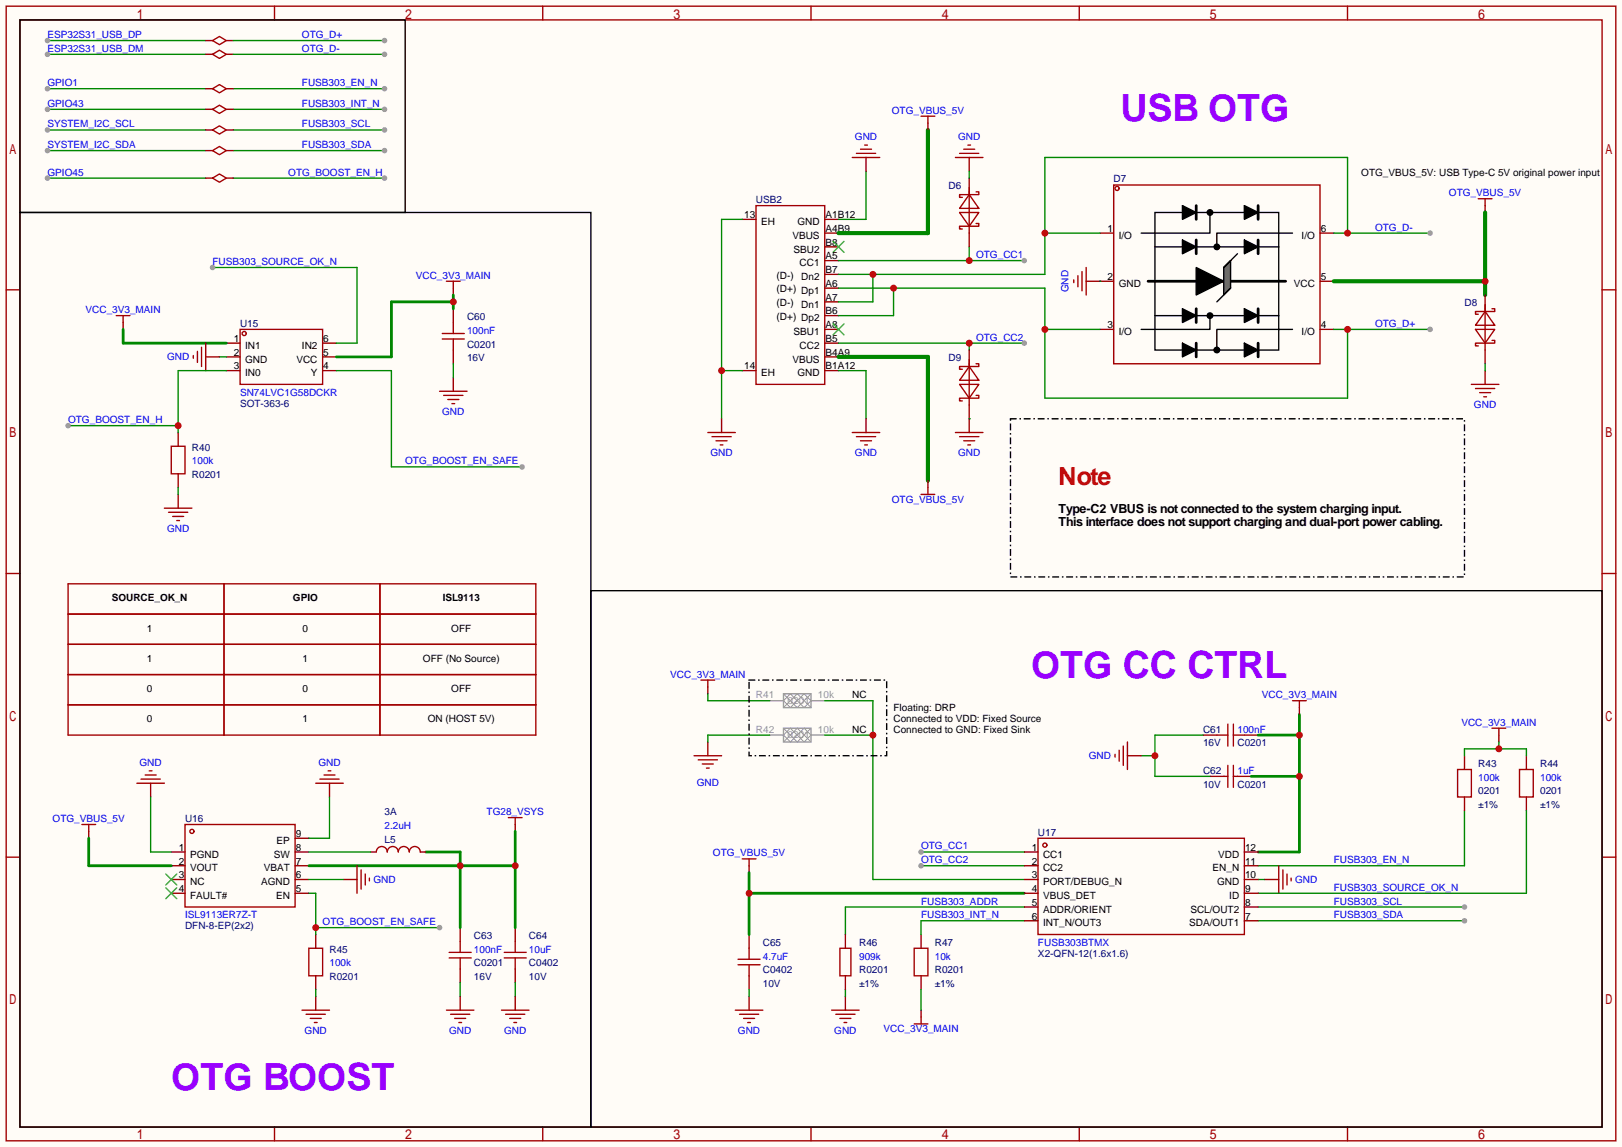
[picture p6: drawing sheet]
<svg xmlns="http://www.w3.org/2000/svg" width="299mm" height="212mm" viewBox="0 0 299 212" stroke-linecap="round" stroke-linejoin="round" font-family="sans-serif">
<path d="M0 0h299.5v211.8h-299.5z" fill="#fffcf7"/>
<g fill="none" stroke="#a10000" stroke-width=".25">
<path d="M1.1 1.1h297.2v209.6h-297.2zM3.7 3.7h292.1v204.5h-292.1zM50.7 1.1v2.6M100.2 1.1v2.6M149.7 1.1v2.6M199.3 1.1v2.6M248.8 1.1v2.6M139.6 38h12.7v33h-12.7zM1.1 53.5h2.6M295.8 53.5h2.5M1.1 105.9h2.6M295.8 105.9h2.5"/>
<path d="M1.1 158.3h2.6M295.8 158.3h2.5M50.7 208.2v2.5M100.2 208.2v2.5M149.7 208.2v2.5M199.3 208.2v2.5M248.8 208.2v2.5"/>
</g>
<g fill="none" stroke="#870000" stroke-width=".25">
<path d="M137 40.5h2.6M152.3 40.5h2.5M152.3 43.1h2.5M152.3 45.6h2.5M152.3 48.1h2.5M152.3 50.7h2.5M152.3 53.2h2.5M152.3 55.8h2.5M152.3 58.3h2.5M137 68.5h2.6M152.3 60.8h2.5M152.3 63.4h2.5"/>
<path d="M152.3 65.9h2.5M152.3 68.5h2.5"/>
</g>
<path d="M153.8 44.6l2 2M153.8 59.8l2 2M155.8 44.6l-2 2M155.8 59.8l-2 2" fill="none" stroke="#3c3" stroke-width=".25"/>
<path d="M137 40.5h-3.8v36.8M133.2 68.5h3.8" fill="none" stroke="#008700" stroke-width=".25"/>
<circle cx="133.2" cy="68.5" r=".63" fill="#c00"/>
<path d="M159.9 29.1v2.5M171.3 22.7v1.3M178.9 29.1v2.5M274.2 38v1.2M133.2 77.3v2.6M159.9 77.3v2.6M178.9 77.3v2.6M274.2 68.5v2.5M171.3 88.8v1.2M16.4 153.5v1.3M138.3 159.9v1.3" fill="none" stroke="#870000" stroke-width=".25"/>
<g fill="none" stroke="#a10000" stroke-width=".25">
<path d="M157.4 29.1h5M158.1 28.3h3.6M158.9 27.6h2M159.6 26.8h.5M170.1 21.5h2.5M171.3 21.5v1.2M176.4 29.1h5.1M177.2 28.3h3.5M177.9 27.6h2.1M178.7 26.8h.5M272.9 36.7h2.6M274.2 36.7v1.3"/>
<path d="M130.7 79.9h5.1M157.4 79.9h5M176.4 79.9h5.1M271.7 71h5M272.4 71.8h3.6M273.2 72.5h2M273.9 73.3h.5M131.4 80.6h3.6M132.2 81.4h2M133 82.2h.5M158.1 80.6h3.6M158.9 81.4h2"/>
<path d="M159.6 82.2h.5M170.1 91.3h2.5M171.3 90v1.3M177.2 80.6h3.5M177.9 81.4h2.1M178.7 82.2h.5M15.1 152.3h2.6M16.4 152.3v1.2M137 158.6h2.6M138.3 158.6v1.3"/>
</g>
<path d="M159.9 31.6v8.9h-5.1M154.8 48.1h34.3M178.9 45.6v2.5M154.8 68.5h5.1v8.8" fill="none" stroke="#008700" stroke-width=".25"/>
<path d="M171.3 24v19.1h-16.5M154.8 65.9h16.5v22.9" fill="none" stroke="#008700" stroke-width=".76"/>
<circle cx="178.9" cy="48.1" r=".63" fill="#c00"/>
<circle cx="189.1" cy="48.1" r=".51" fill="#999"/>
<path d="M154.8 63.4h34.3M178.9 63.4v1.2" fill="none" stroke="#008700" stroke-width=".25"/>
<circle cx="178.9" cy="63.4" r=".63" fill="#c00"/>
<circle cx="189.1" cy="63.4" r=".51" fill="#999"/>
<g fill="none" stroke="#a10000" stroke-width=".25">
<path d="M205.6 34.2h38.1v33h-38.1z"/>
<circle cx="206.2" cy="34.8" r=".38"/>
</g>
<path d="M203.1 43.1h2.5M203.1 51.9h2.5M243.7 43.1h2.6M243.7 51.9h2.6M203.1 60.8h2.5M243.7 60.8h2.6" fill="none" stroke="#870000" stroke-width=".25"/>
<g fill="#000" stroke="#000" stroke-width=".25">
<path d="M218.3 38l2.6 1.2-2.6 1.3zM229.7 38l2.6 1.2-2.6 1.3zM218.3 57l2.6 1.3-2.6 1.3zM218.3 44.3l2.6 1.3-2.6 1.3zM220.9 49.4l5 2.5-5 2.6zM229.7 57l2.6 1.3-2.6 1.3zM229.7 44.3l2.6 1.3-2.6 1.3zM218.3 63.4l2.6 1.2-2.6 1.3zM229.7 63.4l2.6 1.2-2.6 1.3z"/>
<circle cx="223.4" cy="39.2" r=".51"/>
<circle cx="223.4" cy="58.3" r=".51"/>
<circle cx="224.7" cy="45.6" r=".51"/>
<circle cx="224.7" cy="64.6" r=".51"/>
</g>
<path d="M220.9 38v2.5zM232.3 38v2.5zM220.9 57v2.6zM220.9 44.3v2.6zM232.3 57v2.6zM232.3 44.3v2.6zM220.9 63.4v2.5zM232.3 63.4v2.5z" fill="#000" stroke="#000" stroke-width=".51"/>
<path d="M213.2 39.2h22.9v25.4h-22.9zM223.4 39.2v3.9h-12.7M213.2 45.6h22.9M213.2 58.3h22.9M223.4 58.3v2.5h-12.7M238.6 43.1h-13.9v2.5M238.6 60.8h-13.9v3.8" fill="none" stroke="#000" stroke-width=".25"/>
<path d="M212 51.9h25.4" fill="none" stroke="#000" stroke-width=".51"/>
<path d="M227.2 48.1v5.1l-1.3 1.3v-5.1l2.6-2.5-2.6 2.5z" fill="#666" stroke="#000" stroke-width=".25"/>
<path d="M227.2 53.2l-2.5 2.6" fill="none" stroke="#000" stroke-width=".25"/>
<path d="M161.2 50.7v5.1h-6.4M192.9 43.1h10.2M246.3 43.1h17.7M248.8 43.1v-14h-55.9v21.6h-38.1" fill="none" stroke="#008700" stroke-width=".25"/>
<g fill="#c00">
<circle cx="248.8" cy="43.1" r=".63"/>
<circle cx="161.2" cy="50.7" r=".63"/>
<circle cx="192.9" cy="43.1" r=".63"/>
</g>
<circle cx="264" cy="43.1" r=".51" fill="#999"/>
<path d="M154.8 53.2h38.1v20.3h55.9v-12.7M165 53.2v5.1h-10.2M192.9 60.8h10.2M246.3 60.8h17.7" fill="none" stroke="#008700" stroke-width=".25"/>
<g fill="#c00">
<circle cx="248.8" cy="60.8" r=".63"/>
<circle cx="165" cy="53.2" r=".63"/>
<circle cx="192.9" cy="60.8" r=".63"/>
</g>
<circle cx="264" cy="60.8" r=".51" fill="#999"/>
<path d="M200.5 51.9h2.6" fill="none" stroke="#870000" stroke-width=".25"/>
<path d="M198.2 51.7v.5M199 50.9v2.1M199.8 50.2v3.5M200.5 49.4v5.1" fill="none" stroke="#a10000" stroke-width=".25"/>
<path d="M203.1 51.9h.1" fill="none" stroke="#008700" stroke-width=".25"/>
<path d="M274.2 39.2v15.3M246.3 51.9h27.9" fill="none" stroke="#008700" stroke-width=".76"/>
<circle cx="274.2" cy="51.9" r=".63" fill="#c00"/>
<g fill="none" stroke="#a10000" stroke-width=".25">
<path d="M177.2 39.2h3.5l-1.8 2.6zM178.9 35.9l1.8 2.6h-3.5zM178.9 34.7v8.4M180.2 35.4h.5v.5h-3.5v.5h.5M83.7 59.6v2M180.2 41.3h.5v.5h-3.5v.5h.5M274.2 57.5l1.8 2.6h-3.6zM274.2 56.3v8.3M275.5 57h.5v.5h-3.6v.5h.5M81.7 62.6h4M81.7 61.6h4M83.7 62.6v2"/>
<path d="M177.2 71h3.5l-1.8 2.5zM178.9 67.7l1.8 2.5h-3.5zM178.9 66.4v8.4M180.2 73h.5v.5h-3.5v.5h.5M180.2 67.2h.5v.5h-3.5v.5h.5M272.4 60.8h3.6l-1.8 2.6zM275.5 62.9h.5v.5h-3.6v.5h.5M224.7 135.8h2M226.7 133.7v4.1M227.7 133.7v4.1M227.7 135.8h2M93.9 151h2.5"/>
<path d="M95.1 151v1.3M225.9 143.4h.8M226.7 141.4v4M227.7 141.4v4M227.7 143.4h.8M82.9 175.9h4.1M82.9 176.9h4.1M85 173.9v2M85 176.9v2M93.1 175.9h4.1M93.1 176.9h4.1M95.1 173.9v2"/>
<path d="M95.1 176.9v2M136.3 177.2h4M136.3 178.2h4M138.3 175.1v2.1M138.3 178.2v2M168.8 175.1h2.5v5.1h-2.5z"/>
</g>
<g fill="none" stroke="#870000" stroke-width=".25">
<path d="M178.9 32.9v2.5M83.7 57v2.6M178.9 43.1v2.5M274.2 54.5v2.5M83.7 64.6v2.6M178.9 64.6v2.6M178.9 74.8v2.5M274.2 64.6v2.6M222.1 135.8h2.6M229.7 135.8h2.6M95.1 152.3v1.2M223.4 143.4h2.5"/>
<path d="M228.5 143.4h2.5M85 171.3v2.6M85 178.9v2.6M95.1 171.3v2.6M95.1 178.9v2.6M138.3 172.6v2.5M170.1 172.6v2.5M138.3 180.2v2.6M170.1 180.2v2.6"/>
</g>
<path d="M144.7 130.7l2.5-2.6 2.5 2.6M144.7 128.1l2.5 2.6 2.5-2.6M144.7 135.8l1.2 1.2 2.6-2.5 1.2 1.3-1.2 1.2-2.6-2.5zM144.7 137l2.5-2.5 2.5 2.5M144.7 134.5l2.5 2.5 2.5-2.5M145.9 128.1l-1.2 1.3 1.2 1.3 2.6-2.6 1.2 1.3-1.2 1.3z" fill="none" stroke="#999" stroke-width=".18"/>
<path d="M142.1 129.4h2.6M142.1 135.8h2.6M144.7 128.1h5v2.6h-5zM144.7 134.5h5v2.5h-5zM149.7 129.4h2.6M149.7 135.8h2.6" fill="none" stroke="#999" stroke-width=".25"/>
<path d="M170.1 157.4h19" fill="none" stroke="#008700" stroke-width=".25"/>
<circle cx="170.1" cy="157.4" r=".51" fill="#999"/>
<path d="M170.1 159.9h19" fill="none" stroke="#008700" stroke-width=".25"/>
<circle cx="170.1" cy="159.9" r=".51" fill="#999"/>
<path d="M270.4 149.7v10.2h-38.1M189.1 170.1h-19v2.5M232.3 167.5h38.1" fill="none" stroke="#008700" stroke-width=".25"/>
<circle cx="270.4" cy="167.5" r=".51" fill="#999"/>
<path d="M232.3 170.1h38.1" fill="none" stroke="#008700" stroke-width=".25"/>
<circle cx="270.4" cy="170.1" r=".51" fill="#999"/>
<path d="M189.1 167.5h-33v5.1M232.3 162.4h1.3M156.1 182.8v1.2" fill="none" stroke="#008700" stroke-width=".25"/>
<path d="M233.6 162.4h2.5M138.3 184v2.6M156.1 184v2.6" fill="none" stroke="#870000" stroke-width=".25"/>
<path d="M236.1 159.9v5.1M236.9 160.7v3.5M237.6 161.4v2M238.4 162.2v.5M135.8 186.6h5M136.5 187.3h3.6M137.3 188.1h2M138 188.8h.6M153.5 186.6h5.1M154.3 187.3h3.6M155.1 188.1h2M155.8 188.8h.5" fill="none" stroke="#a10000" stroke-width=".25"/>
<path d="M232.3 135.8h7.6M239.9 132v25.4h-7.6M231 143.4h8.9" fill="none" stroke="#008700" stroke-width=".51"/>
<g fill="#c00">
<circle cx="239.9" cy="143.4" r=".63"/>
<circle cx="239.9" cy="135.8" r=".63"/>
</g>
<path d="M22.7 59.6v1.2M83.7 53.2v1.3M130.7 126.9v1.2M239.9 130.7v1.3M276.7 135.8v1.2M170.1 186.6v1.2" fill="none" stroke="#870000" stroke-width=".25"/>
<path d="M21.5 58.3h2.5M22.7 58.3v1.3M82.4 51.9h2.6M83.7 51.9v1.3M129.4 125.6h2.6M130.7 125.6v1.3M238.6 129.4h2.6M239.9 129.4v1.3M275.5 134.5h2.5M276.7 134.5v1.3M168.8 189.1h2.5M170.1 187.8v1.3" fill="none" stroke="#a10000" stroke-width=".25"/>
<path d="M210.7 139.6h2.5M222.1 135.8h-8.9v7.6h10.2" fill="none" stroke="#008700" stroke-width=".25"/>
<circle cx="213.2" cy="139.6" r=".63" fill="#c00"/>
<path d="M32.9 79.9v2.5M32.9 87.5v2.5M130.7 137v2.6M208.2 139.6h2.5M270.4 139.6v2.5M281.8 139.6v2.5M270.4 147.2v2.5M281.8 147.2v2.5M58.3 172.6v2.5M58.3 180.2v2.6M58.3 184v2.6" fill="none" stroke="#870000" stroke-width=".25"/>
<g fill="none" stroke="#a10000" stroke-width=".25">
<path d="M31.6 82.4h2.6v5.1h-2.6zM128.1 139.6h5.1M205.9 139.3v.5M206.6 138.6v2M207.4 137.8v3.6M208.2 137v5.1M128.9 140.3h3.6M129.7 141.1h2M130.4 141.9h.5M269.1 142.1h2.6v5.1h-2.6zM280.5 142.1h2.6v5.1h-2.6zM57 175.1h2.6v5.1h-2.6z"/>
<path d="M55.8 186.6h5M56.5 187.3h3.6M57.3 188.1h2M58 188.8h.5"/>
</g>
<path d="M270.4 139.6v-1.3h11.4v1.3M276.7 137v1.3" fill="none" stroke="#008700" stroke-width=".25"/>
<circle cx="276.7" cy="138.3" r=".63" fill="#c00"/>
<path d="M152.3 129.4h8.9v33h27.9M152.3 135.8h8.9M281.8 149.7v15.3h-49.5M170.1 182.8v3.8" fill="none" stroke="#008700" stroke-width=".25"/>
<circle cx="161.2" cy="135.8" r=".63" fill="#c00"/>
<path d="M8.8 7.5h29.2M130.7 128.1v1.3h11.4M142.1 135.8h-11.4v1.2" fill="none" stroke="#008700" stroke-width=".25"/>
<path d="M138.3 125.6h25.4v14h-25.4z" fill="none" stroke="#000" stroke-width=".25" stroke-dasharray="1 .8 0 .8"/>
<circle cx="8.8" cy="7.5" r=".51" fill="#999"/>
<path d="M8.8 10h29.2" fill="none" stroke="#008700" stroke-width=".25"/>
<circle cx="8.8" cy="10" r=".51" fill="#999"/>
<path d="M38 7.5h1.2M38 10h1.2M41.8 7.5h1.3M41.8 10h1.3" fill="none" stroke="#870000" stroke-width=".25"/>
<path d="M39.2 7.5l1.3-.8 1.3 .8-1.3 .8zM39.2 10l1.3-.7 1.3 .7-1.3 .8z" fill="none" stroke="#a10000" stroke-width=".25"/>
<path d="M43.1 7.5h27.9" fill="none" stroke="#008700" stroke-width=".25"/>
<circle cx="71" cy="7.5" r=".51" fill="#999"/>
<path d="M43.1 10h27.9" fill="none" stroke="#008700" stroke-width=".25"/>
<circle cx="71" cy="10" r=".51" fill="#999"/>
<path d="M43.1 16.4h27.9" fill="none" stroke="#008700" stroke-width=".25"/>
<circle cx="71" cy="16.4" r=".51" fill="#999"/>
<path d="M43.1 20.2h27.9" fill="none" stroke="#008700" stroke-width=".25"/>
<circle cx="71" cy="20.2" r=".51" fill="#999"/>
<path d="M43.1 24h27.9" fill="none" stroke="#008700" stroke-width=".25"/>
<circle cx="71" cy="24" r=".51" fill="#999"/>
<path d="M43.1 27.8h27.9" fill="none" stroke="#008700" stroke-width=".25"/>
<circle cx="71" cy="27.8" r=".51" fill="#999"/>
<path d="M43.1 32.9h27.9" fill="none" stroke="#008700" stroke-width=".25"/>
<circle cx="71" cy="32.9" r=".51" fill="#999"/>
<path d="M8.8 16.4h29.2" fill="none" stroke="#008700" stroke-width=".25"/>
<circle cx="8.8" cy="16.4" r=".51" fill="#999"/>
<path d="M8.8 24h29.2" fill="none" stroke="#008700" stroke-width=".25"/>
<circle cx="8.8" cy="24" r=".51" fill="#999"/>
<path d="M8.8 32.9h29.2" fill="none" stroke="#008700" stroke-width=".25"/>
<circle cx="8.8" cy="32.9" r=".51" fill="#999"/>
<path d="M8.8 27.8h29.2" fill="none" stroke="#008700" stroke-width=".25"/>
<circle cx="8.8" cy="27.8" r=".51" fill="#999"/>
<path d="M8.8 20.2h29.2" fill="none" stroke="#008700" stroke-width=".25"/>
<circle cx="8.8" cy="20.2" r=".51" fill="#999"/>
<path d="M3.7 3.7h71.1v35.5h-71.1z" fill="none" stroke="#000" stroke-width=".25"/>
<path d="M138.3 161.2v11.4M138.3 165h50.8" fill="none" stroke="#008700" stroke-width=".51"/>
<circle cx="138.3" cy="165" r=".63" fill="#c00"/>
<path d="M58.3 182.8v1.2" fill="none" stroke="#008700" stroke-width=".25"/>
<path d="M109.1 109.1h186.7v99.1h-186.7z" fill="none" stroke="#000" stroke-width=".25"/>
<g fill="none" stroke="#a10000" stroke-width=".25">
<path d="M34.2 152.3h20.3v15.2h-20.3z"/>
<circle cx="35.4" cy="153.5" r=".38"/>
</g>
<path d="M31.6 157.4h2.6M31.6 159.9h2.6M54.5 157.4h2.5M54.5 159.9h2.5M54.5 154.8h2.5M31.6 162.4h2.6M31.6 165h2.6M54.5 162.4h2.5M54.5 165h2.5" fill="none" stroke="#870000" stroke-width=".25"/>
<path d="M30.6 161.4l2 2M30.6 164l2 2M32.6 161.4l-2 2M32.6 164l-2 2" fill="none" stroke="#3c3" stroke-width=".25"/>
<path d="M57 159.9h38.1M78.6 157.4h6.4v13.9M95.1 153.5v17.8" fill="none" stroke="#008700" stroke-width=".51"/>
<g fill="#c00">
<circle cx="85" cy="159.9" r=".63"/>
<circle cx="95.1" cy="159.9" r=".63"/>
</g>
<path d="M27.8 147.2v10.2h3.8M57 157.4h11.5M60.8 147.2v7.6h-3.8M57 162.4h6.4M57 165h1.3v7.6M58.3 171.3h22.9M85 181.5v2.5M95.1 181.5v2.5" fill="none" stroke="#008700" stroke-width=".25"/>
<path d="M27.8 144.7v2.5M60.8 144.7v2.5M68.5 157.4h1M77.6 157.4h1M63.4 162.4h2.5M85 184v2.6M95.1 184v2.6" fill="none" stroke="#870000" stroke-width=".25"/>
<g fill="none" stroke="#a10000" stroke-width=".25">
<path d="M25.3 144.7h5.1M26 143.9h3.6M26.8 143.1h2M27.6 142.4h.5M58.3 144.7h5.1M59.1 143.9h3.5M59.8 143.1h2M60.6 142.4h.5M65.9 159.9v5.1M69.5 157.3a1.02 1.02 0 0 1 1-1 1.02 1.02 0 0 1 1 1.1 1.02 1.02 0 0 1 1-1.1 1.02 1.02 0 0 1 1 1.1 1.02 1.02 0 0 1 1-1.1 1.02 1.02 0 0 1 1.1 1.1 1.02 1.02 0 0 1 1-1.1 1.02 1.02 0 0 1 1 1.1M66.7 160.7v3.5M67.4 161.4v2"/>
<path d="M68.2 162.2v.5M82.4 186.6h5.1M83.2 187.3h3.5M83.9 188.1h2.1M84.7 188.8h.5M92.6 186.6h5.1M93.3 187.3h3.6M94.1 188.1h2M94.9 188.8h.5"/>
</g>
<path d="M16.4 154.8v5.1h15.2" fill="none" stroke="#008700" stroke-width=".51"/>
<circle cx="58.3" cy="171.3" r=".63" fill="#c00"/>
<circle cx="81.2" cy="171.3" r=".51" fill="#999"/>
<path d="M186.6 77.3h83.8v29.3h-83.8z" fill="none" stroke="#000" stroke-width=".25" stroke-dasharray="1 .8 0 .8"/>
<g fill="none" stroke="#a10000" stroke-width=".25">
<path d="M44.3 60.8h15.3v10.2h-15.3z"/>
<circle cx="45.1" cy="61.6" r=".38"/>
</g>
<path d="M41.8 63.4h2.5M41.8 65.9h2.5M41.8 68.5h2.5M59.6 63.4h2.5M59.6 65.9h2.5M59.6 68.5h2.5" fill="none" stroke="#870000" stroke-width=".25"/>
<path d="M62.1 68.5h10.2v17.7h24.1" fill="none" stroke="#008700" stroke-width=".25"/>
<circle cx="96.4" cy="86.2" r=".51" fill="#999"/>
<path d="M38 65.9h2.5M83.7 69.7v2.6M32.9 91.3v2.6" fill="none" stroke="#870000" stroke-width=".25"/>
<path d="M35.7 65.7v.5M36.4 64.9v2M37.2 64.1v3.6M38 63.4v5.1M81.2 72.3h5M81.9 73h3.6M82.7 73.8h2M83.4 74.5h.5M30.4 93.9h5M31.1 94.6h3.6M31.9 95.4h2M32.6 96.1h.5" fill="none" stroke="#a10000" stroke-width=".25"/>
<path d="M12.6 78.6h20.3M40.5 65.9h1.3M41.8 68.5h-8.9v11.4M32.9 90v1.3" fill="none" stroke="#008700" stroke-width=".25"/>
<path d="M22.7 60.8v2.6h19.1" fill="none" stroke="#008700" stroke-width=".51"/>
<circle cx="32.9" cy="78.6" r=".63" fill="#c00"/>
<circle cx="12.6" cy="78.6" r=".51" fill="#999"/>
<path d="M83.7 55.8h-11.4v10.1h-10.2M83.7 54.5v2.5" fill="none" stroke="#008700" stroke-width=".51"/>
<circle cx="83.7" cy="55.8" r=".63" fill="#c00"/>
<path d="M39.2 49.4h26.7v14h-3.8" fill="none" stroke="#008700" stroke-width=".25"/>
<circle cx="39.2" cy="49.4" r=".51" fill="#999"/>
<path d="M178.9 31.6v1.3M83.7 67.2v2.5M178.9 77.3h.1M274.2 67.2v1.3M138.3 182.8v1.2" fill="none" stroke="#008700" stroke-width=".25"/>
<g fill="none" stroke="#a10000" stroke-width=".25">
<path d="M39.2 16.4l1.3-.8 1.3 .8-1.3 .7zM39.2 24l1.3-.8 1.3 .8-1.3 .8zM39.2 27.8l1.3-.7 1.3 .7-1.3 .8zM39.2 32.9l1.3-.8 1.3 .8-1.3 .8zM39.2 20.2l1.3-.8 1.3 .8-1.3 .8zM12.6 107.8h86.3v28h-86.3zM12.6 113.4h86.3M12.6 119h86.3M41.4 107.8v28M70.1 107.8v28M12.6 124.6h86.3M12.6 130.2h86.3"/>
<path d="M191.6 154.8h38.1v17.8h-38.1zM155.1 175.1h2v5.1h-2z"/>
<circle cx="192.9" cy="156.1" r=".38"/>
</g>
<path d="M3.7 39.2h105.4v169h-105.4z" fill="none" stroke="#000" stroke-width=".25"/>
<g fill="none" stroke="#870000" stroke-width=".25">
<path d="M38 16.4h1.2M41.8 16.4h1.3M38 24h1.2M38 27.8h1.2M38 32.9h1.2M38 20.2h1.2M41.8 24h1.3M41.8 27.8h1.3M41.8 32.9h1.3M41.8 20.2h1.3M189.1 157.4h2.5M189.1 159.9h2.5"/>
<path d="M229.7 157.4h2.6M229.7 159.9h2.6M156.1 172.6v2.5M189.1 162.4h2.5M189.1 165h2.5M189.1 167.5h2.5M189.1 170.1h2.5M229.7 162.4h2.6M229.7 165h2.6M229.7 167.5h2.6M229.7 170.1h2.6M156.1 180.2v2.6"/>
</g>
<g font-size="6.9" fill="#90f">
<text x="206.9" y="22.3">USB OTG</text>
<text x="190.4" y="125.1">OTG CC CTRL</text>
<text x="31.6" y="201.3">OTG BOOST</text>
</g>
<text font-size="4.6" fill="#f00" x="195.5" y="89.6">Note</text>
<g font-size="2.3">
<text x="195.5" y="94.7">Type-C2 VBUS is not connected to the system charging input.</text>
<text x="195.5" y="97.2">This interface does not support charging and dual-port power cabling.</text>
</g>
<g font-size="1.8" fill="#00f">
<text x="8.8" y="7">ESP32S31_USB_DP</text>
<text x="8.8" y="9.6">ESP32S31_USB_DM</text>
<text x="55.8" y="7">OTG_D+</text>
<text x="55.8" y="9.6">OTG_D-</text>
<text x="8.8" y="15.9">GPIO1</text>
<text x="55.8" y="15.9">FUSB303_EN_N</text>
<text x="8.8" y="23.5">SYSTEM_I2C_SCL</text>
<text x="8.8" y="19.7">GPIO43</text>
<text x="55.8" y="19.7">FUSB303_INT_N</text>
<text x="55.8" y="23.5">FUSB303_SCL</text>
<text x="164.6" y="21">OTG_VBUS_5V</text>
<text x="8.8" y="27.4">SYSTEM_I2C_SDA</text>
<text x="55.8" y="27.4">FUSB303_SDA</text>
<text x="157.8" y="25.8">GND</text>
<text x="176.9" y="25.8">GND</text>
<text x="8.8" y="32.4">GPIO45</text>
<text x="53.2" y="32.4">OTG_BOOST_EN_H</text>
<text x="267.5" y="36.2">OTG_VBUS_5V</text>
<text x="180.2" y="47.7">OTG_CC1</text>
<text x="253.9" y="42.6">OTG_D-</text>
<text x="39.2" y="48.9">FUSB303_SOURCE_OK_N</text>
<text x="76.8" y="51.5">VCC_3V3_MAIN</text>
<text x="197.3" y="54" transform="rotate(-90 197.3 54)">GND</text>
<text x="15.8" y="57.8">VCC_3V3_MAIN</text>
<text x="86.2" y="61.6">100nF</text>
<text x="180.2" y="62.9">OTG_CC2</text>
<text x="253.9" y="60.4">OTG_D+</text>
<text x="30.8" y="66.5">GND</text>
<text x="44.3" y="73.1">SN74LVC1G58DCKR</text>
<text x="81.6" y="76.6">GND</text>
<text x="272.1" y="75.4">GND</text>
<text x="12.6" y="78.2">OTG_BOOST_EN_H</text>
<text x="35.4" y="85.8">100k</text>
<text x="74.8" y="85.8">OTG_BOOST_EN_SAFE</text>
<text x="131.2" y="84.2">GND</text>
<text x="157.8" y="84.2">GND</text>
<text x="176.9" y="84.2">GND</text>
<text x="164.6" y="92.9">OTG_VBUS_5V</text>
<text x="30.8" y="98.2">GND</text>
<text x="123.8" y="125.1">VCC_3V3_MAIN</text>
<text x="233" y="129">VCC_3V3_MAIN</text>
<text x="228.5" y="135.3">100nF</text>
<text x="269.8" y="134">VCC_3V3_MAIN</text>
<text x="25.8" y="141.4">GND</text>
<text x="58.8" y="141.4">GND</text>
<text x="201" y="140.1">GND</text>
<text x="228.5" y="142.9">1uF</text>
<text x="128.6" y="145.2">GND</text>
<text x="272.9" y="144.2">100k</text>
<text x="284.4" y="144.2">100k</text>
<text x="9.7" y="151.8">OTG_VBUS_5V</text>
<text x="71" y="153.1">2.2uH</text>
<text x="89.8" y="150.5">TG28_VSYS</text>
<text x="131.6" y="158.2">OTG_VBUS_5V</text>
<text x="170.1" y="156.9">OTG_CC1</text>
<text x="170.1" y="159.4">OTG_CC2</text>
<text x="246.3" y="159.4">FUSB303_EN_N</text>
<text x="68.9" y="163">GND</text>
<text x="170.1" y="167.1">FUSB303_ADDR</text>
<text x="239.1" y="163">GND</text>
<text x="246.3" y="167.1">FUSB303_SCL</text>
<text x="246.3" y="164.5">FUSB303_SOURCE_OK_N</text>
<text x="34.2" y="169.6">ISL9113ER7Z-T</text>
<text x="59.6" y="170.9">OTG_BOOST_EN_SAFE</text>
<text x="170.1" y="169.6">FUSB303_INT_N</text>
<text x="246.3" y="169.6">FUSB303_SDA</text>
<text x="60.8" y="178.5">100k</text>
<text x="87.5" y="175.9">100nF</text>
<text x="97.7" y="175.9">10uF</text>
<text x="140.8" y="177.2">4.7uF</text>
<text x="158.6" y="177.2">909k</text>
<text x="172.6" y="177.2">10k</text>
<text x="191.6" y="174.7">FUSB303BTMX</text>
<text x="56.2" y="190.9">GND</text>
<text x="82.9" y="190.9">GND</text>
<text x="93.1" y="190.9">GND</text>
<text x="136.2" y="190.9">GND</text>
<text x="154" y="190.9">GND</text>
<text x="163.1" y="190.7">VCC_3V3_MAIN</text>
</g>
<g font-size="1.8" fill="#000080">
<text x="175.1" y="35">D6</text>
<text x="205.6" y="33.7">D7</text>
<text x="139.6" y="37.5">USB2</text>
<text x="86.2" y="59.1">C60</text>
<text x="270.4" y="56.6">D8</text>
<text x="44.3" y="60.4">U15</text>
<text x="86.2" y="64.2">C0201</text>
<text x="86.2" y="66.7">16V</text>
<text x="175.1" y="66.7">D9</text>
<text x="44.3" y="75.1">SOT-363-6</text>
<text x="35.4" y="83.2">R40</text>
<text x="35.4" y="88.3">R0201</text>
<text x="222.1" y="135.3">C61</text>
<text x="222.1" y="137.8">16V</text>
<text x="228.5" y="137.8">C0201</text>
<text x="222.1" y="142.9">C62</text>
<text x="272.9" y="141.7">R43</text>
<text x="284.4" y="141.7">R44</text>
<text x="222.1" y="145.5">10V</text>
<text x="228.5" y="145.5">C0201</text>
<text x="272.9" y="146.7">0201</text>
<text x="272.9" y="149.3">±1%</text>
<text x="284.4" y="146.7">0201</text>
<text x="284.4" y="149.3">±1%</text>
<text x="34.2" y="151.8">U16</text>
<text x="71" y="155.6">L5</text>
<text x="71" y="150.5">3A</text>
<text x="191.6" y="154.4">U17</text>
<text x="34.2" y="171.6">DFN-8-EP(2x2)</text>
<text x="87.5" y="173.4">C63</text>
<text x="97.7" y="173.4">C64</text>
<text x="60.8" y="175.9">R45</text>
<text x="87.5" y="178.5">C0201</text>
<text x="97.7" y="178.5">C0402</text>
<text x="140.8" y="174.7">C65</text>
<text x="140.8" y="179.8">C0402</text>
<text x="158.6" y="174.7">R46</text>
<text x="158.6" y="179.8">R0201</text>
<text x="172.6" y="174.7">R47</text>
<text x="172.6" y="179.8">R0201</text>
<text x="191.6" y="176.7">X2-QFN-12(1.6x1.6)</text>
<text x="60.8" y="181">R0201</text>
<text x="87.5" y="181">16V</text>
<text x="97.7" y="181">10V</text>
<text x="140.8" y="182.3">10V</text>
<text x="158.6" y="182.3">±1%</text>
<text x="172.6" y="182.3">±1%</text>
</g>
<g font-size="1.8">
<text x="251.3" y="32.4">OTG_VBUS_5V: USB Type-C 5V original power input</text>
<text x="137.4" y="40.3">13</text>
<text x="140.5" y="41.6">EH</text>
<text x="147.2" y="41.6">GND</text>
<text x="152.4" y="40.3">A1B12</text>
<text x="146.3" y="44.1">VBUS</text>
<text x="146.5" y="46.6">SBU2</text>
<text x="152.4" y="42.8">A4B9</text>
<text x="152.4" y="45.4">B8</text>
<text x="152.4" y="47.9">A5</text>
<text x="204.5" y="42.8">1</text>
<text x="206.6" y="44.1">I/O</text>
<text x="240.3" y="44.1">I/O</text>
<text x="243.8" y="42.8">6</text>
<text x="143.4" y="51.5">(D-)</text>
<text x="147.6" y="49.2">CC1</text>
<text x="147.9" y="51.7">Dn2</text>
<text x="152.4" y="50.4">B7</text>
<text x="152.4" y="53">A6</text>
<text x="204.5" y="51.7">2</text>
<text x="206.6" y="53">GND</text>
<text x="238.9" y="53">VCC</text>
<text x="243.8" y="51.7">5</text>
<text x="143.4" y="54">(D+) Dp1</text>
<text x="143.4" y="56.6">(D-)</text>
<text x="143.4" y="59.1">(D+) Dp2</text>
<text x="147.9" y="56.8">Dn1</text>
<text x="152.4" y="55.5">A7</text>
<text x="152.4" y="58.1">B6</text>
<text x="43.2" y="63.1">1</text>
<text x="43.2" y="65.7">2</text>
<text x="45.3" y="64.4">IN1</text>
<text x="55.7" y="64.4">IN2</text>
<text x="59.7" y="65.7">5</text>
<text x="59.7" y="63.1">6</text>
<text x="146.5" y="61.9">SBU1</text>
<text x="147.6" y="64.4">CC2</text>
<text x="152.4" y="60.6">A8</text>
<text x="152.4" y="63.1">B5</text>
<text x="152.4" y="65.7">B4A9</text>
<text x="204.5" y="60.6">3</text>
<text x="206.6" y="61.9">I/O</text>
<text x="240.3" y="61.9">I/O</text>
<text x="243.8" y="60.6">4</text>
<text x="43.2" y="68.2">3</text>
<text x="45.3" y="67">GND</text>
<text x="45.3" y="69.5">IN0</text>
<text x="54.7" y="67">VCC</text>
<text x="57.4" y="69.5">Y</text>
<text x="59.7" y="68.2">4</text>
<text x="137.4" y="68.2">14</text>
<text x="140.5" y="69.5">EH</text>
<text x="146.3" y="67">VBUS</text>
<text x="147.2" y="69.5">GND</text>
<text x="152.4" y="68.2">B1A12</text>
<text x="20.6" y="111.1">SOURCE_OK_N</text>
<text x="54.1" y="111.1">GPIO</text>
<text x="81.7" y="111.1">ISL9113</text>
<text x="27.1" y="116.7">1</text>
<text x="55.9" y="116.7">0</text>
<text x="83.3" y="116.7">OFF</text>
<text x="27.1" y="122.3">1</text>
<text x="55.9" y="122.3">1</text>
<text x="78.1" y="122.3">OFF (No Source)</text>
<text x="27.1" y="127.8">0</text>
<text x="55.9" y="127.8">0</text>
<text x="83.3" y="127.8">OFF</text>
<text x="157.4" y="129">NC</text>
<text x="165" y="131.2">Floating: DRP</text>
<text x="27.1" y="133.4">0</text>
<text x="55.9" y="133.4">1</text>
<text x="79" y="133.4">ON (HOST 5V)</text>
<text x="157.4" y="135.3">NC</text>
<text x="165" y="133.3">Connected to VDD: Fixed Source</text>
<text x="165" y="135.3">Connected to GND: Fixed Sink</text>
<text x="51.1" y="155.9">EP</text>
<text x="54.6" y="154.6">9</text>
<text x="33" y="157.1">1</text>
<text x="33" y="159.7">2</text>
<text x="35.1" y="158.4">PGND</text>
<text x="35.1" y="160.9">VOUT</text>
<text x="48.7" y="160.9">VBAT</text>
<text x="50.6" y="158.4">SW</text>
<text x="54.6" y="159.7">7</text>
<text x="54.6" y="157.1">8</text>
<text x="190.5" y="157.1">1</text>
<text x="190.5" y="159.7">2</text>
<text x="192.6" y="158.4">CC1</text>
<text x="192.6" y="160.9">CC2</text>
<text x="223.9" y="160.9">EN_N</text>
<text x="224.9" y="158.4">VDD</text>
<text x="229.9" y="159.7">11</text>
<text x="229.9" y="157.1">12</text>
<text x="33" y="162.2">3</text>
<text x="33" y="164.7">4</text>
<text x="35.1" y="163.5">NC</text>
<text x="35.1" y="166">FAULT#</text>
<text x="48.2" y="163.5">AGND</text>
<text x="51" y="166">EN</text>
<text x="54.6" y="164.7">5</text>
<text x="54.6" y="162.2">6</text>
<text x="190.5" y="162.2">3</text>
<text x="190.5" y="164.7">4</text>
<text x="190.5" y="167.3">5</text>
<text x="192.6" y="163.5">PORT/DEBUG_N</text>
<text x="192.6" y="166">VBUS_DET</text>
<text x="224.7" y="163.5">GND</text>
<text x="227" y="166">ID</text>
<text x="229.9" y="167.3">8</text>
<text x="229.9" y="164.7">9</text>
<text x="229.9" y="162.2">10</text>
<text x="190.5" y="169.8">6</text>
<text x="192.6" y="168.6">ADDR/ORIENT</text>
<text x="192.6" y="171.1">INT_N/OUT3</text>
<text x="219.6" y="171.1">SDA/OUT1</text>
<text x="219.8" y="168.6">SCL/OUT2</text>
<text x="229.9" y="169.8">7</text>
</g>
<g font-size="1.8" fill="#999">
<text x="139.6" y="129">R41</text>
<text x="145.4" y="130">0201</text>
<text x="151" y="129">10k</text>
<text x="139.6" y="135.3">R42</text>
<text x="145.4" y="136.3">0201</text>
<text x="151" y="135.3">10k</text>
</g>
</svg>
